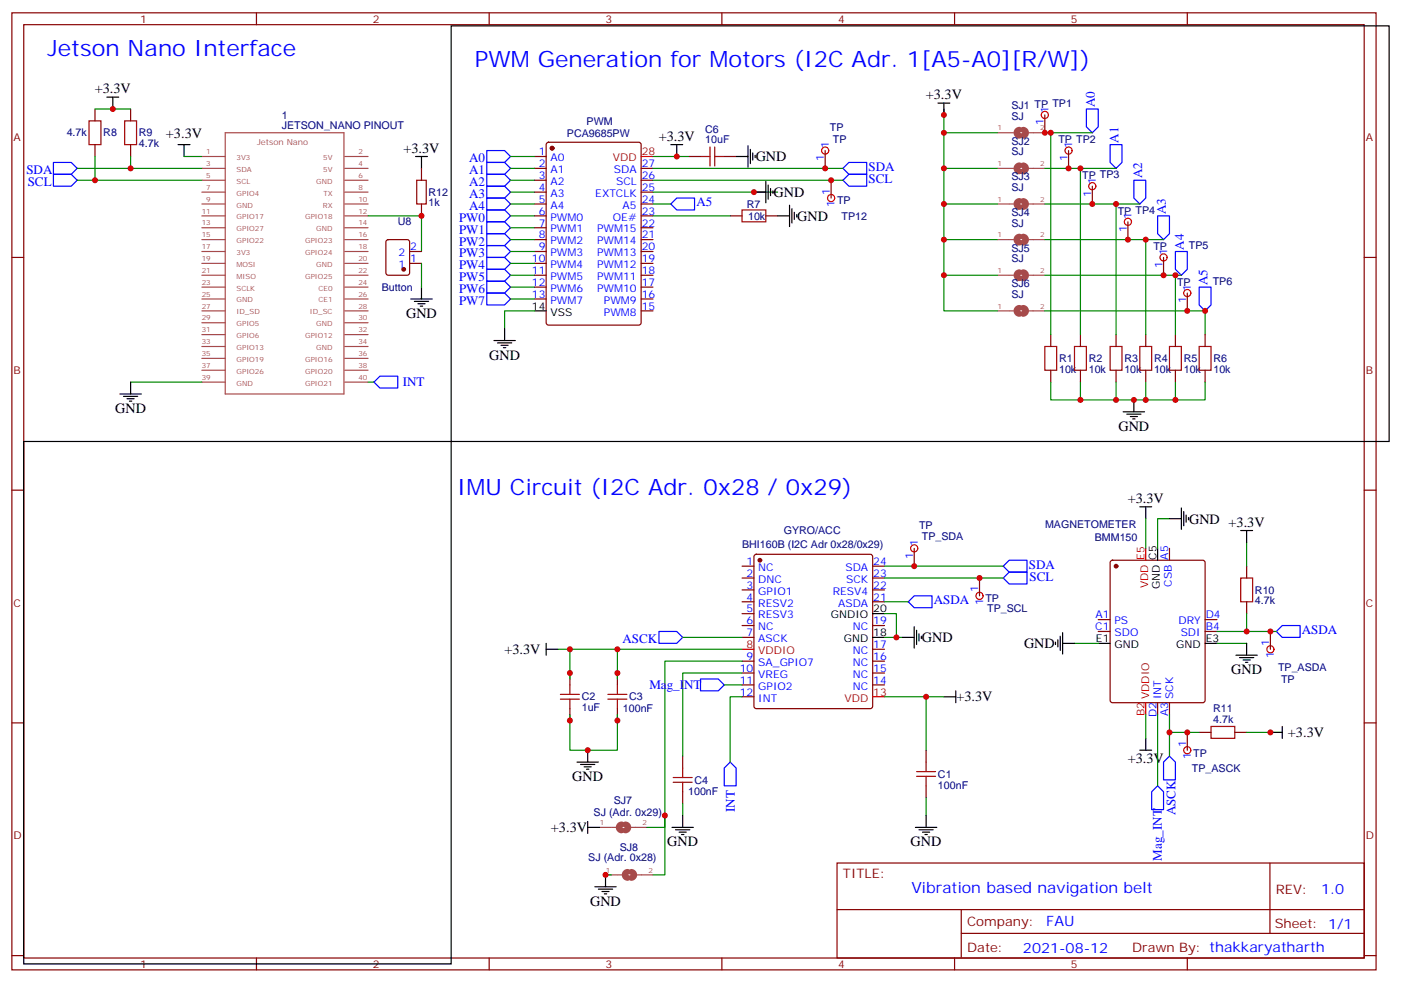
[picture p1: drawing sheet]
<svg xmlns="http://www.w3.org/2000/svg" width="416mm" height="292mm" viewBox="0 0 416 292" stroke-linecap="round" stroke-linejoin="round" font-family="sans-serif">
<g fill="none" stroke="#870000" stroke-width=".35">
<path d="M3.5 3.8h405.4v284.3h-405.4zM7.1 7.3h398.2v277.3h-398.2zM76.2 3.8v3.5M145.3 3.8v3.5M214.5 3.8v3.5M283.6 3.8v3.5M352.8 3.8v3.5M28.2 32.4v3.5M38.8 32.4v3.5M310.4 34.1v5.3M28.2 43v3.5M38.8 43v3.5"/>
<path d="M125.2 50v3.6M158.7 46.5h3.6M158.7 50h3.6M158.7 53.6h3.6M158.7 57.1h3.6M162.5 42.5l.5-.2h26.8l.6 .4 .1 53.2-.5 .6-27 .1-.7-.5v-53.1zM190.5 50h3.5M190.5 53.6h3.5M190.5 57.1h3.5M204.6 46.5h3.5M215.2 46.5h3.5M245.2 44.7v5.3"/>
<path d="M246.9 53.6v5.2M317.5 44.7v5.3M324.6 55.3v5.3M3.5 76.5h3.6M114.9 71.4l.5-.2h5.6l.7 .4v9.5l-.5 .6-5.8 .1-.7-.5v-9.4zM121.7 74.7h3.5M121.7 78.2h3.5M125.2 60.6v3.5M158.7 60.6h3.6M158.7 64.1h3.6M158.7 67.7h3.6M158.7 71.2h3.6"/>
<path d="M158.7 74.7h3.6M158.7 78.2h3.6M190.5 60.6h3.5M190.5 64.1h3.5M190.5 67.7h3.5M190.5 71.2h3.5M190.5 74.7h3.5M190.5 78.2h3.5M217 64.1h3.5M227.5 64.1h3.6M335.1 65.9v5.3M345.7 76.5v5.3"/>
<path d="M405.3 76.5h3.6M158.7 81.8h3.6M158.7 85.3h3.6M158.7 88.8h3.6M190.5 81.8h3.5M190.5 85.3h3.5M190.5 88.8h3.5M190.5 92.4h3.5M312.2 99.4v3.5M321 99.4v3.5M331.6 99.4v3.5M340.4 99.4v3.5"/>
<path d="M349.2 99.4v3.5M352.8 87.1v5.3M358.1 99.4v3.5M312.2 110v3.5M321 110v3.5M331.6 110v3.5M340.4 110v3.5M349.2 110v3.5M358.1 110v3.5M3.5 145.6h3.6M405.3 145.6h3.6M220.5 168.2h3.5"/>
<path d="M220.5 171.7h3.5M220.5 175.3h3.5M220.5 178.8h3.5M224.2 164.9l.5-.2h33.9l.5 .2 .2 .5v44.4l-.2 .5-.5 .2h-33.9l-.5-.2-.2-.5v-44.4zM259.3 168.2h3.5M259.3 171.7h3.5M259.3 175.3h3.5M259.3 178.8h3.5M271.6 162.9v5.3M291 171.7v5.3M330.1 166.6l.5-.2h26.8l.6 .5 .1 41.2-.5 .6-27 .1-.7-.5-.1-41.2zM347.5 162.9v3.5"/>
<path d="M370.4 168.2v3.5M370.4 178.8v3.5M169.3 200v3.5M183.4 200v3.5M220.5 182.3h3.5M220.5 185.8h3.5M220.5 189.4h3.5M220.5 196.4h3.5M220.5 200h3.5M259.3 185.8h3.5M259.3 196.4h3.5M259.3 200h3.5"/>
<path d="M259.3 192.9h3.5M326.3 184.1h3.5M326.3 187.6h3.5M358.1 184.1h3.5M358.1 187.6h3.5M377.5 187.6v5.3M3.5 214.8h3.6M169.3 210.5v3.6M183.4 210.5v3.6M220.5 203.5h3.5M220.5 207h3.5M259.3 203.5h3.5"/>
<path d="M344 208.8v3.5M347.5 208.8v3.5M352.8 217.6v5.3M356.3 217.6h3.5M366.9 217.6h3.5M405.3 214.8h3.6M202.8 224.6v3.6M202.8 235.2v3.6M275.2 222.9v3.5M275.2 233.5v3.5M248.7 256.4h156.6v28.2h-156.6zM377.3 256.4v20.9"/>
<path d="M248.7 270.2h156.5M285.6 277.3h119.6M285.6 270.2v14.2M3.5 283.9h3.6M76.2 284.6v3.5M145.3 284.6v3.5M214.5 284.6v3.5M283.6 284.6v3.5M352.8 284.6v3.5M405.3 283.9h3.6"/>
</g>
<g fill="#870000" stroke="#870000" stroke-width=".35">
<circle cx="164" cy="44" r=".53"/>
<circle cx="225.8" cy="166.4" r=".53"/>
<circle cx="331.6" cy="168.2" r=".53"/>
<circle cx="119.9" cy="80" r=".53"/>
</g>
<g fill="none" stroke="#000" stroke-width=".35">
<path d="M134.1 7.7h278.6v123.5h-278.6zM31.7 28.9h3.6M33.5 28.9v3.5M278.7 30.6h3.5M280.5 30.6v3.5M52.9 43h3.5M54.7 43v3.5M123.5 46.5h3.5M125.2 46.5v3.5M199.3 43h3.5M201.1 43v3.5M218.7 46.5h3.5"/>
<path d="M222.2 43.3v6.4M223 44.4v4.2M223.7 45.4v2.2M224 57.1h3.5M224.4 46.1v.7M227.5 53.9v6.4M228.2 55v4.2M229 56v2.1M229.7 56.7v.7M231.1 64.1h3.5M234.6 61v6.3M235.3 62v4.3"/>
<path d="M236 63.1v2.1M236.7 63.8v.7M122.1 88.8h6.3M123.1 89.5h4.3M124.2 90.2h2.1M124.9 90.9h.7M125.2 85.3v3.5M149.9 97.6v3.6M158.7 92.4h3.6M35.6 117.1h6.4M36.7 117.8h4.2M37.7 118.5h2.2"/>
<path d="M38.5 119.2h.7M38.8 113.5v3.6M146.8 101.2h6.3M147.8 101.9h4.2M148.9 102.6h2.1M149.6 103.3h.7M336.9 118.8v3.5M7.1 131.2h127v155.2h-127zM333.7 122.3h6.4M334.8 123h4.2M335.8 123.8h2.2M336.5 124.5h.8"/>
<path d="M338.7 150.6h3.5M340.4 150.6v3.5M347.5 154.1h3.5M351 150.9v6.4M351.7 152v4.2M352.4 153v2.2M353.1 153.7v.7M368.7 157.6h3.5M370.4 157.6v3.5M344 162.9v3.5M162.3 192.9h3.5M162.3 191.1v3.6"/>
<path d="M259.3 189.4h3.5M259.3 182.3h3.5M268.1 189.4h3.5M271.6 186.2v6.3M272.3 187.3v4.2M273 188.3v2.1M273.8 189v.7M313.6 190.8v.7M314.3 190.1v2.1M315 189v4.3M315.7 191.1h3.6M315.7 188v6.3"/>
<path d="M326.3 191.1h3.5M358.1 191.1h3.5M367.2 194.7h6.4M368.3 195.4h4.2M369.4 196.1h2.1M370.1 196.8h.7M370.4 191.1v3.6M280.5 207h3.5M284 205.2v3.6M340.4 219.4v3.5M377.5 217.6h3.5M381 215.8v3.6"/>
<path d="M171.4 226.4h6.4M172.5 227.1h4.2M173.6 227.8h2.1M174.3 228.5h.7M174.6 222.9v3.5M338.7 222.9h3.5M174.6 245.8h3.6M174.6 244.1v3.5M179.9 259.9v3.6M199.7 245.8h6.3M200.7 246.5h4.3M201.8 247.2h2.1"/>
<path d="M202.5 247.9h.7M202.8 242.3v3.5M272 245.8h6.3M273 246.5h4.3M274.1 247.2h2.1M274.8 247.9h.7M275.2 242.3v3.5M176.7 263.5h6.4M177.8 264.2h4.2M178.9 264.9h2.1M179.6 265.6h.7"/>
</g>
<g fill="none" stroke="#f00" stroke-width=".35">
<path d="M190.5 46.5h3.5M340.4 162.9v3.5M220.5 192.9h3.5M259.3 207h3.5M340.4 208.8v3.5"/>
<circle cx="310.4" cy="34.1" r="1.06"/>
<circle cx="245.2" cy="44.7" r="1.06"/>
<circle cx="246.9" cy="58.8" r="1.06"/>
<circle cx="317.5" cy="44.7" r="1.06"/>
<circle cx="324.6" cy="55.3" r="1.06"/>
<circle cx="335.1" cy="65.9" r="1.06"/>
<circle cx="345.7" cy="76.5" r="1.06"/>
<circle cx="352.8" cy="87.1" r="1.06"/>
<circle cx="271.6" cy="162.9" r="1.06"/>
<circle cx="291" cy="177" r="1.06"/>
<circle cx="377.5" cy="192.9" r="1.06"/>
<circle cx="352.8" cy="222.9" r="1.06"/>
</g>
<g fill="none" stroke="#a10000" stroke-width=".35">
<path d="M26.5 35.9h3.5v7.1h-3.5zM37 35.9h3.6v7.1h-3.6zM123.8 53.6h2.8v7h-2.8zM208.1 46.5h2.9M211 43.7v5.6M212.4 43.7v5.6M212.4 46.5h2.8M220.5 62.4h7v3.5h-7zM310.4 102.9h3.6v7.1h-3.6zM319.3 102.9h3.5v7.1h-3.5zM329.8 102.9h3.6v7.1h-3.6zM338.7 102.9h3.5v7.1h-3.5z"/>
<path d="M347.5 102.9h3.5v7.1h-3.5zM356.3 102.9h3.5v7.1h-3.5zM368.7 171.7h3.5v7.1h-3.5zM166.5 206.3h5.7M166.5 207.7h5.7M169.3 203.5v2.8M169.3 207.7v2.8M180.6 206.3h5.7M180.6 207.7h5.7M183.4 203.5v2.8M183.4 207.7v2.8M359.8 215.8h7.1v3.6h-7.1z"/>
<path d="M200 231h5.7M200 232.4h5.7M202.8 228.2v2.8M202.8 232.4v2.8M272.3 230.6h5.7M272.3 229.2h5.7M275.2 226.4v2.8M275.2 230.6v2.9"/>
</g>
<g fill="none" stroke="#008700" stroke-width=".35">
<path d="M28.2 32.4h10.6M280.5 32.4v60h15.8M280.5 39.4h15.8M310.4 39.4h14.2M312.2 39.4v60M22.9 50h37.1M22.9 53.6h37.1M28.2 46.5v7.1M38.8 46.5v3.5M54.7 46.5h5.3M151.7 57.1h7M151.7 50h7"/>
<path d="M151.7 53.6h7M151.7 46.5h7M194 57.1h37.1M194 50h56.5M194 53.6h56.5M194 46.5h10.6M280.5 50h15.8M310.4 50h21.2M321 50v49.4M109.4 64.1h15.8v10.6M125.2 78.2v7.1M151.7 60.6h7"/>
<path d="M151.7 71.2h7M151.7 64.1h7M151.7 67.7h7M151.7 74.7h7M151.7 78.2h7M194 60.6h5.3M194 64.1h23M280.5 60.6h15.8M280.5 71.2h15.8M310.4 60.6h28.3M310.4 71.2h35.3M331.6 60.6v38.8"/>
<path d="M340.4 71.2v28.2M151.7 81.8h7M151.7 85.3h7M151.7 88.8h7M158.7 92.4h-8.8v5.2M280.5 81.8h15.8M310.4 92.4h47.7v7M310.4 81.8h40.6M349.2 81.8v17.6M38.8 113.5h21.2M109.4 113.5h1.7M312.2 113.5v5.3h45.9v-5.3"/>
<path d="M321 113.5v5.3M331.6 113.5v5.3M340.4 113.5v5.3M349.2 113.5v5.3M340.4 154.1v8.8M347.5 154.1h-3.5v8.8M262.8 168.2h35.3M262.8 171.7h35.3M262.8 178.8h7.1M370.4 161.1v7.1M165.8 192.9h54.7M169.3 192.9v8.8"/>
<path d="M183.4 192.9v8.8M202.8 189.4h17.7M220.5 200h-17.7v24.6M220.5 196.4h-22.9v49.4h-5.3M262.8 182.3h3.5v7.1M262.8 189.4h5.3M319.3 191.1h7M361.6 191.1h8.8M361.6 187.6h17.6M370.4 182.3v5.3M169.3 212.3v10.6h14.1v-10.6M215.2 203.5h5.3"/>
<path d="M220.5 207h-3.5v19.4M262.8 207h17.7M275.2 207v15.9M340.4 212.3v7.1M344 212.3v21.2M347.5 212.3v12.3M347.5 217.6h8.8M370.4 217.6h10.6M202.8 238.8v3.5M275.2 237v5.3M179.9 259.9h1.8M197.6 242.3v17.6h-3.6"/>
</g>
<g fill="none" stroke="#00f" stroke-width=".35">
<path d="M322.8 32.4h3.5v5.3l-1.7 1.7-1.8-1.7zM15.9 48.3h5.3l1.7 1.7-1.7 1.8h-5.3zM15.9 51.8h5.3l1.7 1.8-1.7 1.7h-5.3zM144.6 44.7h5.3l1.8 1.8-1.8 1.8h-5.3zM144.6 48.3h5.3l1.8 1.7-1.8 1.8h-5.3zM144.6 51.8h5.3l1.8 1.8-1.8 1.7h-5.3zM144.6 55.3h5.3l1.8 1.8-1.8 1.7h-5.3zM144.6 58.8h5.3l1.8 1.8-1.8 1.8h-5.3zM250.5 50l1.7-1.7h5.3v3.5h-5.3zM250.5 53.6l1.7-1.8h5.3v3.5h-5.3zM329.8 43h3.6v5.3l-1.8 1.7-1.8-1.7zM336.9 53.6h3.5v5.2l-1.7 1.8-1.8-1.8z"/>
<path d="M144.6 62.4h5.3l1.8 1.7-1.8 1.8h-5.3zM144.6 65.9h5.3l1.8 1.8-1.8 1.7h-5.3zM144.6 69.4h5.3l1.8 1.8-1.8 1.8h-5.3zM144.6 73h5.3l1.8 1.7-1.8 1.8h-5.3zM144.6 76.5h5.3l1.8 1.7-1.8 1.8h-5.3zM199.3 60.6l1.8-1.8h5.3v3.6h-5.3zM344 64.1h3.5v5.3l-1.8 1.8-1.7-1.8zM349.2 74.7h3.6v5.3l-1.8 1.8-1.8-1.8zM144.6 80h5.3l1.8 1.8-1.8 1.7h-5.3zM144.6 83.5h5.3l1.8 1.8-1.8 1.8h-5.3zM144.6 87.1h5.3l1.8 1.7-1.8 1.8h-5.3zM356.3 85.3h3.5v5.3l-1.7 1.8-1.8-1.8z"/>
<path d="M112.9 111.8h5.3v3.5h-5.3l-1.8-1.8zM269.9 178.8l1.7-1.8h5.3v3.6h-5.3zM298.1 168.2l1.8-1.8h5.3v3.6h-5.3zM298.1 171.7l1.8-1.7h5.3v3.5h-5.3zM195.8 187.6h5.3l1.7 1.8-1.7 1.7h-5.3zM379.2 187.6l1.8-1.8h5.3v3.6h-5.3zM208.1 201.7h5.3l1.8 1.8-1.8 1.7h-5.3zM217 226.4l1.7 1.8v5.3h-3.5v-5.3zM342.2 235.2l1.8-1.7 1.7 1.7v5.3h-3.5zM347.5 224.6l1.7 1.8v5.3h-3.5v-5.3z"/>
</g>
<g fill="none" stroke="#a64a4a" stroke-width="1.8">
<path d="M302.9 38.6a.88 .88 0 0 0-.9 .8 .88 .88 0 0 0 .9 .9M304 38.6a.88 .88 0 0 1 .9 .8 .88 .88 0 0 1-.9 .9M302.9 49.1a.88 .88 0 0 0-.9 .9 .88 .88 0 0 0 .9 .9M302.9 59.7a.88 .88 0 0 0-.9 .9 .88 .88 0 0 0 .9 .9M304 49.1a.88 .88 0 0 1 .9 .9 .88 .88 0 0 1-.9 .9M304 59.7a.88 .88 0 0 1 .9 .9 .88 .88 0 0 1-.9 .9M302.9 70.3a.88 .88 0 0 0-.9 .9 .88 .88 0 0 0 .9 .9M304 70.3a.88 .88 0 0 1 .9 .9 .88 .88 0 0 1-.9 .9M302.9 80.9a.88 .88 0 0 0-.9 .9 .88 .88 0 0 0 .9 .9M302.9 91.5a.88 .88 0 0 0-.9 .9 .88 .88 0 0 0 .9 .8M304 80.9a.88 .88 0 0 1 .9 .9 .88 .88 0 0 1-.9 .9M304 91.5a.88 .88 0 0 1 .9 .9 .88 .88 0 0 1-.9 .8"/>
<path d="M184.7 244.9a.88 .88 0 0 0-.8 .9 .88 .88 0 0 0 .8 .9M185.8 244.9a.88 .88 0 0 1 .9 .9 .88 .88 0 0 1-.9 .9M186.5 259a.88 .88 0 0 0-.9 .9 .88 .88 0 0 0 .9 .9M187.6 259a.88 .88 0 0 1 .8 .9 .88 .88 0 0 1-.8 .9"/>
</g>
<g fill="none" stroke="#a64a4a" stroke-width=".35">
<path d="M66.9 39.4h35.3v77.7h-35.3zM296.3 39.4h3.5M299.9 39.4h1.3M305.7 39.4h4.7M60 50h6.9M60 46.5h6.9M60 53.6h6.9M60 57.1h6.9M102.4 50h7M102.4 46.5h7M102.4 53.6h7M102.4 57.1h7"/>
<path d="M296.3 50h3.5M299.9 50h1.3M305.7 50h4.7M60 60.6h6.9M60 71.2h6.9M60 64.1h6.9M60 67.7h6.9M60 74.7h6.9M60 78.2h6.9M102.4 60.6h7M102.4 71.2h7M102.4 64.1h7"/>
<path d="M102.4 67.7h7M102.4 74.7h7M102.4 78.2h7M296.3 60.6h3.5M296.3 71.2h3.5M299.9 60.6h1.3M299.9 71.2h1.3M305.7 60.6h4.7M305.7 71.2h4.7M60 81.8h6.9M60 92.4h6.9M60 85.3h6.9"/>
<path d="M60 88.8h6.9M60 95.9h6.9M60 99.4h6.9M102.4 81.8h7M102.4 92.4h7M102.4 85.3h7M102.4 88.8h7M102.4 95.9h7M102.4 99.4h7M296.3 81.8h3.5M296.3 92.4h3.5M299.9 81.8h1.3"/>
<path d="M299.9 92.4h1.3M305.7 81.8h4.7M305.7 92.4h4.7M60 102.9h6.9M60 106.5h6.9M60 110h6.9M60 113.5h6.9M102.4 102.9h7M102.4 106.5h7M102.4 110h7M102.4 113.5h7M178.2 245.8h3.4"/>
<path d="M179.9 259.9h3.5M181.7 245.8h1.3M183.5 259.9h1.2M187.6 245.8h4.7M189.3 259.9h4.7"/>
</g>
<g fill="#c00">
<circle cx="201.1" cy="46.5" r=".88"/>
<circle cx="321" cy="50" r=".88"/>
<circle cx="324.6" cy="60.6" r=".88"/>
<circle cx="312.2" cy="39.4" r=".88"/>
<circle cx="331.6" cy="60.6" r=".88"/>
<circle cx="340.4" cy="71.2" r=".88"/>
<circle cx="349.3" cy="81.8" r=".88"/>
<circle cx="358.1" cy="92.4" r=".88"/>
<circle cx="352.8" cy="92.4" r=".88"/>
<circle cx="345.7" cy="81.8" r=".88"/>
<circle cx="335.1" cy="71.2" r=".88"/>
<circle cx="317.5" cy="50" r=".88"/>
<circle cx="310.4" cy="39.4" r=".88"/>
<circle cx="321" cy="118.8" r=".88"/>
<circle cx="331.6" cy="118.8" r=".88"/>
<circle cx="340.4" cy="118.8" r=".88"/>
<circle cx="349.3" cy="118.8" r=".88"/>
<circle cx="280.5" cy="81.8" r=".88"/>
<circle cx="280.5" cy="71.2" r=".88"/>
<circle cx="280.5" cy="60.6" r=".88"/>
<circle cx="280.5" cy="50" r=".88"/>
<circle cx="280.5" cy="39.4" r=".88"/>
<circle cx="280.5" cy="34.1" r=".88"/>
<circle cx="275.2" cy="207" r=".88"/>
<circle cx="183.4" cy="192.9" r=".88"/>
<circle cx="169.3" cy="214.1" r=".88"/>
<circle cx="347.5" cy="217.6" r=".88"/>
<circle cx="370.4" cy="187.6" r=".88"/>
<circle cx="183.4" cy="214.1" r=".88"/>
<circle cx="183.4" cy="200" r=".88"/>
<circle cx="169.3" cy="200" r=".88"/>
<circle cx="266.3" cy="189.4" r=".88"/>
<circle cx="377.5" cy="187.6" r=".88"/>
<circle cx="352.8" cy="217.6" r=".88"/>
<circle cx="197.6" cy="242.3" r=".88"/>
<circle cx="169.3" cy="192.9" r=".88"/>
<circle cx="336.9" cy="118.8" r=".88"/>
<circle cx="179.9" cy="259.9" r=".88"/>
<circle cx="174.6" cy="222.9" r=".88"/>
<circle cx="28.2" cy="53.6" r=".88"/>
<circle cx="38.8" cy="50" r=".88"/>
<circle cx="33.5" cy="32.4" r=".88"/>
<circle cx="271.6" cy="168.2" r=".88"/>
<circle cx="291" cy="171.7" r=".88"/>
<circle cx="224" cy="57.1" r=".88"/>
<circle cx="245.2" cy="50" r=".88"/>
<circle cx="246.9" cy="53.6" r=".88"/>
<circle cx="377.5" cy="217.6" r=".88"/>
<circle cx="125.2" cy="64.1" r=".88"/>
</g>
<g font-size="6.7" fill="#00f">
<text x="14.1" y="16.5">Jetson Nano Interface</text>
<text x="141.1" y="20">PWM Generation for Motors (I2C Adr. 1[A5-A0][R/W])</text>
<text x="135.8" y="147">IMU Circuit (I2C Adr. 0x28 / 0x29)</text>
</g>
<text font-size="4.6" fill="#00f" x="270.8" y="265.4">Vibration based navigation belt</text>
<g font-size="4.2">
<text x="28.1" y="27.7">+3.3V</text>
<text x="275.1" y="29.5">+3.3V</text>
<text x="49.3" y="40.9">+3.3V</text>
<text x="195.7" y="41.9">+3.3V</text>
<text x="119.9" y="45.3">+3.3V</text>
<text x="224.5" y="48">GND</text>
<text x="229.8" y="58.6">GND</text>
<text x="236.9" y="65.6">GND</text>
<text x="120.6" y="94.5">GND</text>
<text x="145.3" y="106.8">GND</text>
<text x="34.2" y="122.7">GND</text>
<text x="332.3" y="128">GND</text>
<text x="335.1" y="149.4">+3.3V</text>
<text x="353.3" y="155.6">GND +3.3V</text>
<text x="273.9" y="190.8">GND</text>
<text x="149.9" y="194.4">+3.3V</text>
<text x="304.3" y="192.6">GND</text>
<text x="365.8" y="200.3">GND</text>
<text x="284.2" y="208.4">+3.3V</text>
<text x="382.7" y="219.1">+3.3V</text>
<text x="335.1" y="226.8">+3.3V</text>
<text x="170" y="232.1">GND</text>
<text x="163.7" y="247.3">+3.3V</text>
<text x="198.3" y="251.5">GND</text>
<text x="270.6" y="251.5">GND</text>
<text x="175.3" y="269.1">GND</text>
</g>
<g font-size="4.2" fill="#00f">
<text x="392.5" y="265.7">1.0</text>
<text x="310.9" y="275.2">FAU</text>
<text x="304" y="283">2021-08-12</text>
</g>
<g font-size="3.9" fill="#00f">
<text x="325.3" y="31.9" transform="rotate(-90 325.3 31.9)">A0</text>
<text x="332.3" y="42.4" transform="rotate(-90 332.3 42.4)">A1</text>
<text x="7.8" y="51.8">SDA</text>
<text x="139.4" y="48.3">A0</text>
<text x="139.4" y="51.8">A1</text>
<text x="258.1" y="50.7">SDA</text>
<text x="339.4" y="53" transform="rotate(-90 339.4 53)">A2</text>
<text x="8.2" y="55.3">SCL</text>
<text x="139.4" y="55.3">A2</text>
<text x="139.4" y="58.8">A3</text>
<text x="258.1" y="54.3">SCL</text>
<text x="136.4" y="65.9">PW0</text>
<text x="139.4" y="62.4">A4</text>
<text x="206.9" y="61.3">A5</text>
<text x="346.4" y="63.6" transform="rotate(-90 346.4 63.6)">A3</text>
<text x="136.4" y="69.4">PW1</text>
<text x="136.4" y="73">PW2</text>
<text x="136.4" y="76.5">PW3</text>
<text x="351.7" y="74.2" transform="rotate(-90 351.7 74.2)">A4</text>
<text x="136.4" y="80">PW4</text>
<text x="136.4" y="83.5">PW5</text>
<text x="136.4" y="87.1">PW6</text>
<text x="358.8" y="84.8" transform="rotate(-90 358.8 84.8)">A5</text>
<text x="136.4" y="90.6">PW7</text>
<text x="119.7" y="114.7">INT</text>
<text x="305.7" y="169">SDA</text>
<text x="305.9" y="172.5">SCL</text>
<text x="277.5" y="179.6">ASDA</text>
<text x="185" y="191.1">ASCK</text>
<text x="386.8" y="188.4">ASDA</text>
<text x="192.9" y="204.8">Mag_INT</text>
<text x="218.3" y="241.2" transform="rotate(-90 218.3 241.2)">INT</text>
<text x="349.2" y="242.3" transform="rotate(-90 349.2 242.3)">ASCK</text>
<text x="345.3" y="255.7" transform="rotate(-90 345.3 255.7)">Mag_INT</text>
</g>
<g font-size="3.9" fill="#800">
<text x="250.5" y="261">TITLE:</text>
<text x="379.1" y="265.7">REV:</text>
<text x="287.4" y="275.2">Company:</text>
<text x="378.7" y="275.8">Sheet: 1/1</text>
<text x="287.4" y="282.9">Date:</text>
<text x="336.4" y="282.9">Drawn By: thakkaryatharth</text>
</g>
<g font-size="3.2" fill="#800">
<text x="41.6" y="6.8">1</text>
<text x="110.8" y="6.8">2</text>
<text x="179.9" y="6.8">3</text>
<text x="249.1" y="6.8">4</text>
<text x="318.2" y="6.8">5</text>
<text x="4.1" y="41.9">A</text>
<text x="405.9" y="41.9">A</text>
<text x="4.1" y="111.1">B</text>
<text x="405.9" y="111.1">B</text>
<text x="4.1" y="180.2">C</text>
<text x="405.9" y="180.2">C</text>
<text x="4.1" y="249.3">D</text>
<text x="405.9" y="249.3">D</text>
<text x="41.6" y="287.6">1</text>
<text x="110.8" y="287.6">2</text>
<text x="179.9" y="287.6">3</text>
<text x="249.1" y="287.6">4</text>
<text x="318.2" y="287.6">5</text>
</g>
<g font-size="3.2" fill="#000080">
<text x="83.7" y="35.3">1</text>
<text x="300.5" y="35.6">SJ</text>
<text x="300.5" y="32.4">SJ1 TP TP1</text>
<text x="19.8" y="40.5">4.7k</text>
<text x="30.7" y="40.5">R8</text>
<text x="41.3" y="40.5">R9</text>
<text x="83.7" y="38.4">JETSON_NANO PINOUT</text>
<text x="168.5" y="40.6">PCA9685PW</text>
<text x="174.3" y="37">PWM</text>
<text x="209.6" y="39.4">C6</text>
<text x="246.6" y="38.9">TP</text>
<text x="41.3" y="43.8">4.7k</text>
<text x="209.6" y="42.6">10uF</text>
<text x="247.5" y="42.3">TP</text>
<text x="300.5" y="46.2">SJ</text>
<text x="300.5" y="43">SJ2</text>
<text x="314.5" y="42.6">TP TP2</text>
<text x="300.5" y="53.6">SJ3</text>
<text x="321.5" y="53.2">TP TP3</text>
<text x="127.4" y="58.1">R12</text>
<text x="300.5" y="56.7">SJ</text>
<text x="127.4" y="61.3">1k</text>
<text x="221.9" y="61.7">R7</text>
<text x="222.3" y="65.3">10k</text>
<text x="248.7" y="60.6">TP</text>
<text x="250.1" y="65.3">TP12</text>
<text x="300.5" y="64.1">SJ4</text>
<text x="332.1" y="63.8">TP TP4</text>
<text x="118.2" y="67">U8</text>
<text x="300.5" y="67.3">SJ</text>
<text x="300.5" y="77.9">SJ</text>
<text x="300.5" y="74.7">SJ5</text>
<text x="342.7" y="74.4">TP</text>
<text x="353.3" y="74.1">TP5</text>
<text x="113.4" y="86.4">Button</text>
<text x="300.5" y="88.5">SJ</text>
<text x="300.5" y="85.3">SJ6</text>
<text x="349.8" y="84.9">TP</text>
<text x="360.3" y="84.7">TP6</text>
<text x="314.7" y="107.6">R1</text>
<text x="323.5" y="107.6">R2</text>
<text x="334.1" y="107.6">R3</text>
<text x="342.9" y="107.6">R4</text>
<text x="351.7" y="107.6">R5</text>
<text x="360.5" y="107.6">R6</text>
<text x="314.7" y="110.9">10k</text>
<text x="323.5" y="110.9">10k</text>
<text x="334.1" y="110.9">10k</text>
<text x="342.9" y="110.9">10k</text>
<text x="351.7" y="110.9">10k</text>
<text x="360.5" y="110.9">10k</text>
<text x="232.9" y="158.7">GYRO/ACC</text>
<text x="273.1" y="157.1">TP</text>
<text x="273.9" y="160.5">TP_SDA</text>
<text x="310.5" y="156.9">MAGNETOMETER</text>
<text x="325.3" y="160.8">BMM150</text>
<text x="220.5" y="162.9">BHI160B (I2C Adr 0x28/0x29)</text>
<text x="292.8" y="178.9">TP</text>
<text x="372.9" y="179.6">4.7k</text>
<text x="372.9" y="176.3">R10</text>
<text x="293.3" y="181.8">TP_SCL</text>
<text x="379.7" y="199.4">TP_ASDA</text>
<text x="380.7" y="202.9">TP</text>
<text x="172.9" y="208.1">C2</text>
<text x="187" y="208.1">C3</text>
<text x="172.9" y="211.3">1uF</text>
<text x="185.1" y="211.6">100nF</text>
<text x="360.5" y="214.8">4.7k</text>
<text x="360.5" y="211.5">R11</text>
<text x="354.5" y="224.8">TP</text>
<text x="206.4" y="232.8">C4</text>
<text x="278.7" y="231">C1</text>
<text x="354.1" y="229.4">TP_ASCK</text>
<text x="182.4" y="238.8">SJ7</text>
<text x="204.5" y="236.3">100nF</text>
<text x="278.7" y="234.3">100nF</text>
<text x="176.4" y="242.3">SJ (Adr. 0x29)</text>
<text x="174.8" y="255.7">SJ (Adr. 0x28)</text>
<text x="184.1" y="252.9">SJ8</text>
</g>
<g font-size="3.2" fill="#00f">
<text x="311.5" y="33.4" transform="rotate(-90 311.5 33.4)">1</text>
<text x="310.1" y="37.2" transform="rotate(-90 310.1 37.2)">1</text>
<text x="160.1" y="46.1">1</text>
<text x="163.6" y="47.9">A0</text>
<text x="244.8" y="47.8" transform="rotate(-90 244.8 47.8)">1</text>
<text x="246.2" y="44" transform="rotate(-90 246.2 44)">1</text>
<text x="317.1" y="47.8" transform="rotate(-90 317.1 47.8)">1</text>
<text x="318.6" y="44" transform="rotate(-90 318.6 44)">1</text>
<text x="160.1" y="49.7">2</text>
<text x="160.1" y="53.2">3</text>
<text x="163.6" y="51.4">A1</text>
<text x="182.4" y="51.4">SDA</text>
<text x="190.7" y="53.2">26</text>
<text x="190.7" y="49.7">27</text>
<text x="160.1" y="56.7">4</text>
<text x="163.6" y="55">A2</text>
<text x="163.6" y="58.5">A3</text>
<text x="176.9" y="58.5">EXTCLK</text>
<text x="183" y="55">SCL</text>
<text x="190.7" y="56.7">25</text>
<text x="246.6" y="57.8" transform="rotate(-90 246.6 57.8)">1</text>
<text x="324.2" y="58.4" transform="rotate(-90 324.2 58.4)">1</text>
<text x="325.6" y="54.6" transform="rotate(-90 325.6 54.6)">1</text>
<text x="160.1" y="60.3">5</text>
<text x="160.1" y="63.8">6</text>
<text x="163.6" y="62">A4</text>
<text x="163.6" y="65.5">PWM0</text>
<text x="182.1" y="65.5">OE#</text>
<text x="185" y="62">A5</text>
<text x="190.7" y="63.8">23</text>
<text x="190.7" y="60.3">24</text>
<text x="248" y="61.6" transform="rotate(-90 248 61.6)">1</text>
<text x="336.2" y="65.2" transform="rotate(-90 336.2 65.2)">1</text>
<text x="160.1" y="67.3">7</text>
<text x="160.1" y="70.8">8</text>
<text x="163.6" y="69.1">PWM1</text>
<text x="177.4" y="69.1">PWM15</text>
<text x="190.7" y="70.8">21</text>
<text x="190.7" y="67.3">22</text>
<text x="334.8" y="69" transform="rotate(-90 334.8 69)">1</text>
<text x="118.4" y="76.1">2</text>
<text x="121.9" y="77.9">1</text>
<text x="121.9" y="74.4">2</text>
<text x="158.1" y="77.9">10</text>
<text x="160.1" y="74.4">9</text>
<text x="163.6" y="72.6">PWM2</text>
<text x="163.6" y="76.1">PWM3</text>
<text x="177.4" y="76.1">PWM13</text>
<text x="177.4" y="72.6">PWM14</text>
<text x="190.7" y="77.9">19</text>
<text x="190.7" y="74.4">20</text>
<text x="346.8" y="75.8" transform="rotate(-90 346.8 75.8)">1</text>
<text x="118.4" y="79.7">1</text>
<text x="158.1" y="81.4">11</text>
<text x="163.6" y="79.7">PWM4</text>
<text x="163.6" y="83.2">PWM5</text>
<text x="177.4" y="83.2">PWM11</text>
<text x="177.4" y="79.7">PWM12</text>
<text x="190.7" y="81.4">18</text>
<text x="345.4" y="79.6" transform="rotate(-90 345.4 79.6)">1</text>
<text x="158.1" y="84.9">12</text>
<text x="158.1" y="88.5">13</text>
<text x="163.6" y="86.7">PWM6</text>
<text x="177.4" y="86.7">PWM10</text>
<text x="190.7" y="88.5">16</text>
<text x="190.7" y="84.9">17</text>
<text x="353.8" y="86.4" transform="rotate(-90 353.8 86.4)">1</text>
<text x="163.6" y="90.2">PWM7</text>
<text x="179.5" y="93.8">PWM8</text>
<text x="179.5" y="90.2">PWM9</text>
<text x="190.7" y="92">15</text>
<text x="352.4" y="90.1" transform="rotate(-90 352.4 90.1)">1</text>
<text x="221.8" y="167.9">1</text>
<text x="259.5" y="167.9">24</text>
<text x="271.3" y="166" transform="rotate(-90 271.3 166)">1</text>
<text x="272.7" y="162.2" transform="rotate(-90 272.7 162.2)">1</text>
<text x="347.1" y="166.3" transform="rotate(-90 347.1 166.3)">A5</text>
<text x="221.8" y="171.4">2</text>
<text x="225.3" y="169.6">NC</text>
<text x="225.3" y="173.1">DNC</text>
<text x="251.2" y="169.6">SDA</text>
<text x="251.4" y="173.1">SCK</text>
<text x="259.5" y="171.4">23</text>
<text x="221.8" y="174.9">3</text>
<text x="221.8" y="178.4">4</text>
<text x="225.3" y="176.7">GPIO1</text>
<text x="247.4" y="176.7">RESV4</text>
<text x="259.5" y="178.4">21</text>
<text x="259.5" y="174.9">22</text>
<text x="290.7" y="176" transform="rotate(-90 290.7 176)">1</text>
<text x="292.1" y="179.7" transform="rotate(-90 292.1 179.7)">1</text>
<text x="348.2" y="174.3" transform="rotate(-90 348.2 174.3)">CSB</text>
<text x="221.8" y="182">5</text>
<text x="221.8" y="185.5">6</text>
<text x="225.3" y="180.2">RESV2</text>
<text x="225.3" y="183.7">RESV3</text>
<text x="249" y="180.2">ASDA</text>
<text x="259.5" y="185.5">19</text>
<text x="325.5" y="183.7">A1</text>
<text x="331.2" y="185.5">PS</text>
<text x="350.2" y="185.5">DRY</text>
<text x="358.2" y="183.7">D4</text>
<text x="221.8" y="189">7</text>
<text x="225.3" y="187.3">NC</text>
<text x="225.3" y="190.8">ASCK</text>
<text x="253.4" y="187.3">NC</text>
<text x="325.4" y="187.3">C1</text>
<text x="331.2" y="189">SDO</text>
<text x="350.8" y="189">SDI</text>
<text x="358.2" y="187.3">B4</text>
<text x="377.1" y="191.8" transform="rotate(-90 377.1 191.8)">1</text>
<text x="221.8" y="196.1">9</text>
<text x="225.3" y="197.8">SA_GPIO7</text>
<text x="253.4" y="197.8">NC</text>
<text x="253.4" y="194.3">NC</text>
<text x="259.5" y="196.1">16</text>
<text x="259.5" y="192.5">17</text>
<text x="378.5" y="195.6" transform="rotate(-90 378.5 195.6)">1</text>
<text x="219.8" y="199.6">10</text>
<text x="219.8" y="203.1">11</text>
<text x="225.3" y="201.4">VREG</text>
<text x="253.4" y="201.4">NC</text>
<text x="259.5" y="203.1">14</text>
<text x="259.5" y="199.6">15</text>
<text x="219.8" y="206.7">12</text>
<text x="225.3" y="204.9">GPIO2</text>
<text x="225.3" y="208.4">INT</text>
<text x="253.4" y="204.9">NC</text>
<text x="345" y="207.7" transform="rotate(-90 345 207.7)">INT</text>
<text x="348.5" y="207.7" transform="rotate(-90 348.5 207.7)">SCK</text>
<text x="343.6" y="213.1" transform="rotate(-90 343.6 213.1)">D2</text>
<text x="347.1" y="212.8" transform="rotate(-90 347.1 212.8)">A3</text>
<text x="352.4" y="221.8" transform="rotate(-90 352.4 221.8)">1</text>
<text x="353.8" y="225.6" transform="rotate(-90 353.8 225.6)">1</text>
</g>
<g font-size="3.2" fill="#f00">
<text x="182.1" y="47.9">VDD</text>
<text x="190.7" y="46.1">28</text>
<text x="340.1" y="166.3" transform="rotate(-90 340.1 166.3)">E5</text>
<text x="341.1" y="174.8" transform="rotate(-90 341.1 174.8)">VDD</text>
<text x="221.8" y="192.5">8</text>
<text x="225.3" y="194.3">VDDIO</text>
<text x="250.9" y="208.4">VDD</text>
<text x="259.5" y="206.7">13</text>
<text x="341.5" y="207.7" transform="rotate(-90 341.5 207.7)">VDDIO</text>
<text x="340.1" y="212.8" transform="rotate(-90 340.1 212.8)">B2</text>
</g>
<g font-size="3.2">
<text x="158.1" y="92">14</text>
<text x="163.6" y="93.8">VSS</text>
<text x="343.6" y="166.3" transform="rotate(-90 343.6 166.3)">C5</text>
<text x="344.7" y="175" transform="rotate(-90 344.7 175)">GND</text>
<text x="246.9" y="183.7">GNDIO</text>
<text x="259.5" y="182">20</text>
<text x="250.7" y="190.8">GND</text>
<text x="259.5" y="189">18</text>
<text x="325.6" y="190.8">E1</text>
<text x="358.2" y="190.8">E3</text>
<text x="331.2" y="192.5">GND</text>
<text x="349.5" y="192.5">GND</text>
</g>
<text font-size="2.5" fill="#a54b4b" x="76.4" y="43">Jetson Nano</text>
<g font-size="2.1" fill="#a54b4b">
<text x="296.4" y="38.7">1</text>
<text x="309.1" y="38.7">2</text>
<text x="61.3" y="45.8">1</text>
<text x="70.3" y="47.5">3V3</text>
<text x="96" y="47.5">5V</text>
<text x="106.5" y="45.8">2</text>
<text x="61.3" y="49.3">3</text>
<text x="61.3" y="52.9">5</text>
<text x="70.3" y="51.1">SDA</text>
<text x="96" y="51.1">5V</text>
<text x="106.5" y="49.3">4</text>
<text x="106.5" y="52.9">6</text>
<text x="296.4" y="49.3">1</text>
<text x="309.1" y="49.3">2</text>
<text x="61.3" y="56.4">7</text>
<text x="61.3" y="59.9">9</text>
<text x="70.3" y="54.6">SCL</text>
<text x="70.3" y="58.1">GPIO4</text>
<text x="94" y="54.6">GND</text>
<text x="96.1" y="58.1">TX</text>
<text x="106.5" y="56.4">8</text>
<text x="106.5" y="59.9">10</text>
<text x="296.4" y="59.9">1</text>
<text x="309.1" y="59.9">2</text>
<text x="60" y="63.4">11</text>
<text x="70.3" y="61.6">GND</text>
<text x="70.3" y="65.2">GPIO17</text>
<text x="90.7" y="65.2">GPIO18</text>
<text x="95.9" y="61.6">RX</text>
<text x="106.5" y="63.4">12</text>
<text x="60" y="67">13</text>
<text x="60" y="70.5">15</text>
<text x="70.3" y="68.7">GPIO27</text>
<text x="94" y="68.7">GND</text>
<text x="106.5" y="67">14</text>
<text x="106.5" y="70.5">16</text>
<text x="296.4" y="70.5">1</text>
<text x="309.1" y="70.5">2</text>
<text x="60" y="74">17</text>
<text x="60" y="77.6">19</text>
<text x="70.3" y="72.2">GPIO22</text>
<text x="70.3" y="75.8">3V3</text>
<text x="90.7" y="72.2">GPIO23</text>
<text x="90.7" y="75.8">GPIO24</text>
<text x="106.5" y="74">18</text>
<text x="106.5" y="77.6">20</text>
<text x="60" y="81.1">21</text>
<text x="70.3" y="79.3">MOSI</text>
<text x="70.3" y="82.8">MISO</text>
<text x="90.7" y="82.8">GPIO25</text>
<text x="94" y="79.3">GND</text>
<text x="106.5" y="81.1">22</text>
<text x="296.4" y="81.1">1</text>
<text x="309.1" y="81.1">2</text>
<text x="60" y="84.6">23</text>
<text x="60" y="88.1">25</text>
<text x="70.3" y="86.3">SCLK</text>
<text x="70.3" y="89.9">GND</text>
<text x="94.7" y="86.3">CE0</text>
<text x="94.7" y="89.9">CE1</text>
<text x="106.5" y="84.6">24</text>
<text x="106.5" y="88.1">26</text>
<text x="60" y="91.7">27</text>
<text x="60" y="95.2">29</text>
<text x="70.3" y="93.4">ID_SD</text>
<text x="92" y="93.4">ID_SC</text>
<text x="106.5" y="91.7">28</text>
<text x="106.5" y="95.2">30</text>
<text x="296.4" y="91.7">1</text>
<text x="309.1" y="91.7">2</text>
<text x="60" y="98.7">31</text>
<text x="70.3" y="96.9">GPIO5</text>
<text x="70.3" y="100.5">GPIO6</text>
<text x="90.7" y="100.5">GPIO12</text>
<text x="94" y="96.9">GND</text>
<text x="106.5" y="98.7">32</text>
<text x="60" y="102.2">33</text>
<text x="60" y="105.8">35</text>
<text x="70.3" y="104">GPIO13</text>
<text x="70.3" y="107.5">GPIO19</text>
<text x="90.7" y="107.5">GPIO16</text>
<text x="94" y="104">GND</text>
<text x="106.5" y="102.2">34</text>
<text x="106.5" y="105.8">36</text>
<text x="60" y="109.3">37</text>
<text x="60" y="112.8">39</text>
<text x="70.3" y="111">GPIO26</text>
<text x="90.7" y="111">GPIO20</text>
<text x="106.5" y="109.3">38</text>
<text x="106.5" y="112.8">40</text>
<text x="70.3" y="114.6">GND</text>
<text x="90.7" y="114.6">GPIO21</text>
<text x="178.3" y="245.1">1</text>
<text x="190.9" y="245.1">2</text>
<text x="180" y="259.2">1</text>
<text x="192.7" y="259.2">2</text>
</g>
</svg>
